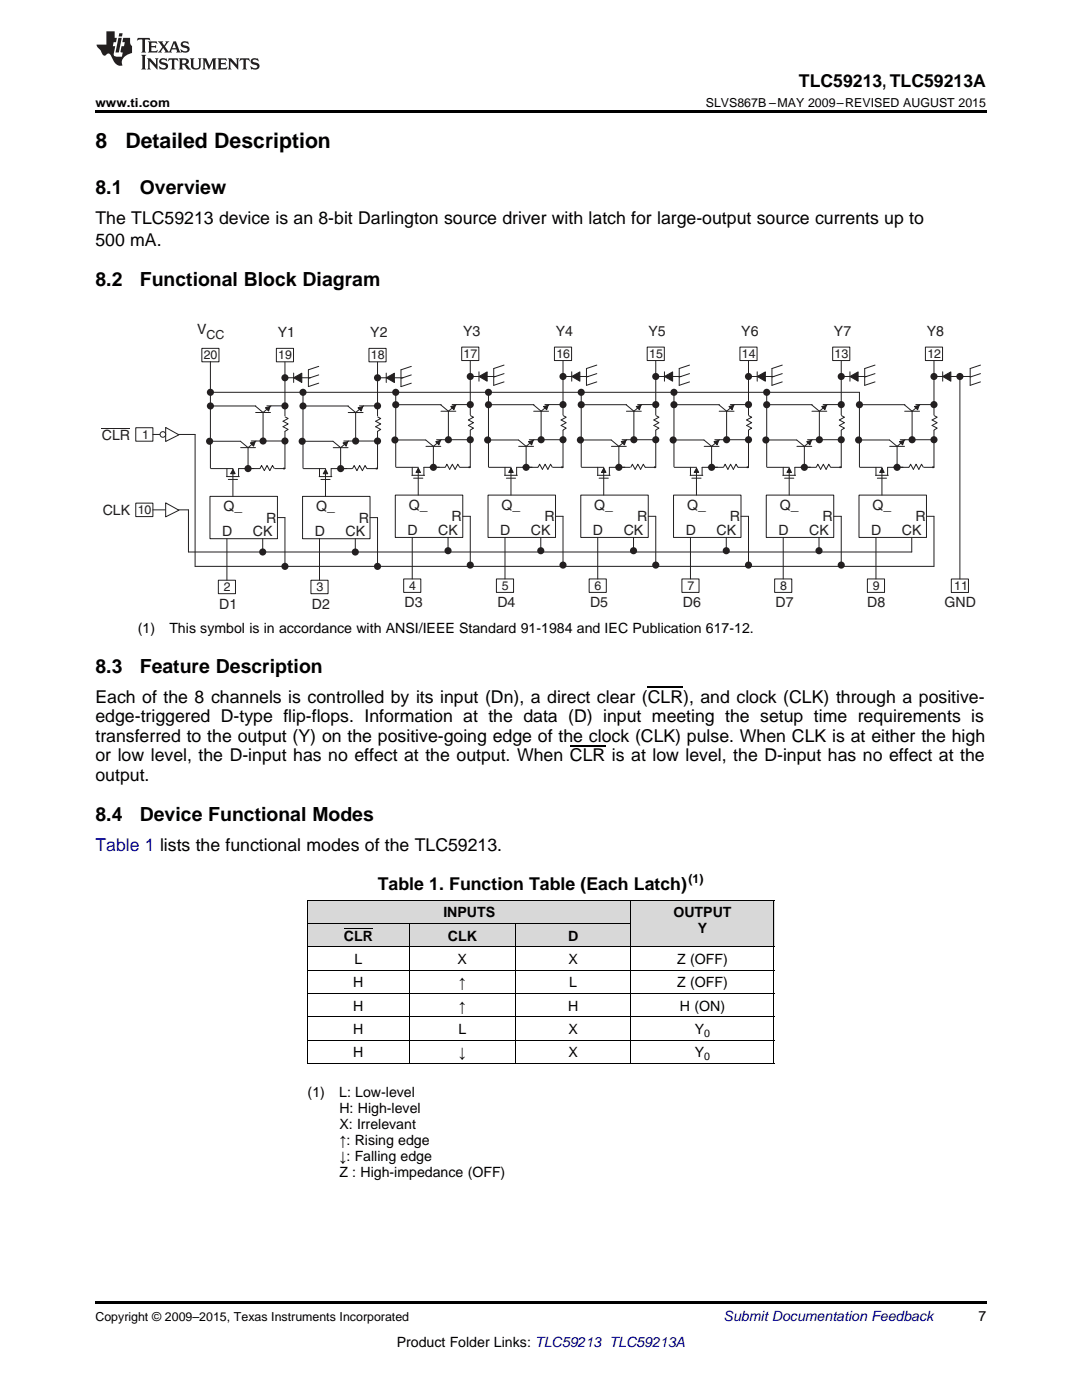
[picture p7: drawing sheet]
<svg xmlns="http://www.w3.org/2000/svg" width="216mm" height="279mm" viewBox="0 0 216 279" stroke-linecap="round" stroke-linejoin="round" font-family="sans-serif">
<g fill="#d8d8d8">
<path d="M61.4 184.4h20.3v4.6h-20.3z"/>
<path d="M81.7 184.4h21.2v4.6h-21.2z"/>
<path d="M102.9 184.4h23v4.6h-23z"/>
<path d="M125.9 179.7h28.6v9.3h-28.6z"/>
<path d="M61.4 179.7h20.3v4.7h-20.3z"/>
<path d="M81.7 179.7h21.2v4.7h-21.2z"/>
<path d="M102.9 179.7h23v4.7h-23z"/>
</g>
<path d="M61.4 212.3h.1zM102.8 212.3h.1zM125.8 212.3h.1zM154.4 212.3h.1zM19 259.7h177.8v.5h-177.8z" fill="#000"/>
<g fill="none" stroke="#000" stroke-width=".2">
<path d="M61.4 179.7h93.1M61.4 179.7v32.6M125.9 179.7v32.6M154.4 179.7v32.6M61.4 198.3h93.1M61.4 193.6h93.1M61.4 189h93.1M61.4 184.3h64.5M81.6 184.3v28M102.8 184.3v28M61.4 212.2h93.1M61.4 207.6h93.1"/>
<path d="M61.4 202.9h93.1"/>
</g>
<path d="M42 78.3h129.5M30.5 86.7h8.4M30.5 101.8h7.1v8.4" fill="none" stroke="#231f20" stroke-width=".2"/>
<circle cx="42" cy="78.3" r=".71" fill="#231f20"/>
<path d="M20.3 85.6h5.7M27.1 85.4h3.4v2.6h-3.4zM27.1 100.4h3.4v2.7h-3.4zM37.6 110.2h144.3M38.9 113h147.5" fill="none" stroke="#231f20" stroke-width=".2"/>
<path d="M33.1 85.3l2.6 1.5-2.6 1.3z" fill="#fff"/>
<path d="M33.1 85.3l2.6 1.5-2.6 1.3z" fill="none" stroke="#231f20" stroke-width=".2"/>
<path d="M33.1 100.4l2.6 1.4-2.6 1.3z" fill="#fff"/>
<path d="M33.1 100.4l2.6 1.4-2.6 1.3z" fill="none" stroke="#231f20" stroke-width=".2"/>
<circle cx="32.5" cy="86.7" r=".56" fill="#fff"/>
<g fill="none" stroke="#231f20" stroke-width=".2">
<path d="M42 72.2v21.2M56.9 72.2v21.3M38.9 86.7v26.3M45.3 93.5v1.6M46.5 93.7v5.4M47.6 93.5v1.6M45.3 107.5v8.3M52.4 107.5v2.7"/>
<circle cx="32.5" cy="86.7" r=".56"/>
</g>
<circle cx="52.4" cy="110.2" r=".71" fill="#231f20"/>
<path d="M49.5 89.3v4.2" fill="none" stroke="#231f20" stroke-width=".2"/>
<circle cx="49.5" cy="93.5" r=".71" fill="#231f20"/>
<path d="M52.5 82.3v5.7" fill="none" stroke="#231f20" stroke-width=".2"/>
<circle cx="52.5" cy="88" r=".71" fill="#231f20"/>
<path d="M56.9 103.3v9.7" fill="none" stroke="#231f20" stroke-width=".2"/>
<circle cx="56.9" cy="113" r=".71" fill="#231f20"/>
<path d="M42 81h9M42.1 93.5h4.4M47.6 93.5h9.3" fill="none" stroke="#231f20" stroke-width=".2"/>
<circle cx="42" cy="81" r=".71" fill="#231f20"/>
<path d="M56.9 75.4h5.1" fill="none" stroke="#231f20" stroke-width=".2"/>
<circle cx="56.9" cy="75.4" r=".71" fill="#231f20"/>
<path d="M41.8 88.1h6.2" fill="none" stroke="#231f20" stroke-width=".2"/>
<circle cx="41.8" cy="88.1" r=".71" fill="#231f20"/>
<path d="M45.2 95.1h2.5M48 89.3h3M50.1 88h6.8M51 82.3h3M55.4 103.3h1.5" fill="none" stroke="#231f20" stroke-width=".2"/>
<circle cx="56.9" cy="88" r=".71" fill="#231f20"/>
<path d="M53.2 81h3.7" fill="none" stroke="#231f20" stroke-width=".2"/>
<circle cx="56.9" cy="81" r=".71" fill="#231f20"/>
<path d="M40.3 69.5h3.4v2.7h-3.4zM55.1 69.5h3.5v2.7h-3.5zM63.6 73.1l-2.1 .7v3.4l2.1-.7M63.6 74.8l-2.1 .7M45.6 95.7h1.8M48.8 93.5h1.9M56.5 93.5h.4M43.6 115.8h3.4v2.7h-3.4z" fill="none" stroke="#231f20" stroke-width=".2"/>
<path d="M46.5 93.7l.4 .8h-.9z" fill="#231f20"/>
<path d="M46.5 93.7l.4 .8h-.9z" fill="none" stroke="#231f20" stroke-width=".2"/>
<path d="M50 88.4l.9-.3-.3 .9z" fill="#231f20"/>
<path d="M50 88.4l.9-.3-.3 .9z" fill="none" stroke="#231f20" stroke-width=".2"/>
<path d="M53 81.4l.9-.3-.3 .9z" fill="#231f20"/>
<path d="M41.9 99.1h13.5v8.4h-13.5zM51.1 88l-1.6 1.3-1.5-1.2M53 81.4l.9-.3-.3 .9zM54.1 81l-1.6 1.3-1.5-1.3" fill="none" stroke="#231f20" stroke-width=".2"/>
<path d="M51.8 93.1h2.9v.9h-2.9z" fill-rule="evenodd" fill="#fff"/>
<path d="M51.9 93.5l.3-.6 .5 1 .6-1 .5 1 .6-1 .3 .6" fill="none" stroke="#231f20" stroke-width=".2"/>
<path d="M56.4 83.1h.9v3h-.9z" fill-rule="evenodd" fill="#fff"/>
<path d="M56.9 83.2l.6 .3-1 .6 1 .5-1 .6 1 .5-.6 .4" fill="none" stroke="#231f20" stroke-width=".2"/>
<path d="M58.6 75.4l1.6-.9v1.8z" fill="#231f20"/>
<path d="M58.6 75.4l1.6-.9v1.8zM58.6 74.4v1.9M60.5 78.3v15.1M63.8 93.5v1.6M66.1 93.5v1.6" fill="none" stroke="#231f20" stroke-width=".2"/>
<circle cx="60.5" cy="78.3" r=".71" fill="#231f20"/>
<path d="M75.3 72.3v21.2M64.9 93.7v5.4M63.8 107.5v8.3M70.9 107.5v2.7" fill="none" stroke="#231f20" stroke-width=".2"/>
<circle cx="70.9" cy="110.2" r=".71" fill="#231f20"/>
<path d="M68 89.3v4.2" fill="none" stroke="#231f20" stroke-width=".2"/>
<circle cx="68" cy="93.5" r=".71" fill="#231f20"/>
<path d="M71 82.3v5.7" fill="none" stroke="#231f20" stroke-width=".2"/>
<circle cx="71" cy="88" r=".71" fill="#231f20"/>
<path d="M75.3 103.3v9.7" fill="none" stroke="#231f20" stroke-width=".2"/>
<circle cx="75.3" cy="113" r=".71" fill="#231f20"/>
<path d="M60.5 81h9M60.5 93.5h4.5M66.1 93.5h9.2" fill="none" stroke="#231f20" stroke-width=".2"/>
<circle cx="60.5" cy="81" r=".71" fill="#231f20"/>
<path d="M75.3 75.4h5.1" fill="none" stroke="#231f20" stroke-width=".2"/>
<circle cx="75.3" cy="75.4" r=".71" fill="#231f20"/>
<path d="M60.3 88.1h6.1" fill="none" stroke="#231f20" stroke-width=".2"/>
<circle cx="60.3" cy="88.1" r=".71" fill="#231f20"/>
<path d="M63.7 95.1h2.5M66.5 89.3h3M68.6 88h6.7M69.5 82.3h2.9M73.8 103.3h1.5" fill="none" stroke="#231f20" stroke-width=".2"/>
<circle cx="75.3" cy="88" r=".71" fill="#231f20"/>
<path d="M71.7 81h3.6" fill="none" stroke="#231f20" stroke-width=".2"/>
<circle cx="75.3" cy="81" r=".71" fill="#231f20"/>
<path d="M73.6 69.5h3.4v2.7h-3.4zM82.1 73.1l-2.1 .7v3.4l2.1-.7M82.1 74.8l-2.1 .7M64 95.7h1.9M67.2 93.5h2M75 93.5h.3M62 115.8h3.5v2.7h-3.5z" fill="none" stroke="#231f20" stroke-width=".2"/>
<path d="M65 93.7l.4 .8h-.9z" fill="#231f20"/>
<path d="M65 93.7l.4 .8h-.9z" fill="none" stroke="#231f20" stroke-width=".2"/>
<path d="M68.4 88.4l1-.3-.3 .9z" fill="#231f20"/>
<path d="M68.4 88.4l1-.3-.3 .9z" fill="none" stroke="#231f20" stroke-width=".2"/>
<path d="M71.4 81.4l1-.3-.3 .9z" fill="#231f20"/>
<path d="M60.4 99.1h13.4v8.4h-13.4zM69.6 88l-1.6 1.3-1.6-1.2M71.4 81.4l1-.3-.3 .9zM72.6 81l-1.6 1.3-1.6-1.2" fill="none" stroke="#231f20" stroke-width=".2"/>
<path d="M70.3 93.1h2.9v.9h-2.9z" fill-rule="evenodd" fill="#fff"/>
<path d="M70.3 93.5l.4-.6 .5 1 .6-1 .5 1 .5-1 .4 .6" fill="none" stroke="#231f20" stroke-width=".2"/>
<path d="M74.8 83.2h1v2.9h-1z" fill-rule="evenodd" fill="#fff"/>
<path d="M75.4 83.2l.6 .3-1 .6 1 .5-1 .6 1 .5-.6 .4" fill="none" stroke="#231f20" stroke-width=".2"/>
<path d="M77.1 75.4l1.6-.9v1.8z" fill="#231f20"/>
<path d="M77.1 75.4l1.6-.9v1.8zM77.1 74.5v1.8M79 78.3v14.9M82.3 93.3v1.6M84.6 93.3v1.6" fill="none" stroke="#231f20" stroke-width=".2"/>
<circle cx="79" cy="78.3" r=".71" fill="#231f20"/>
<path d="M93.8 72v21.2M83.5 93.4v5.4M82.3 107.3v8.2M89.4 107.3v2.6" fill="none" stroke="#231f20" stroke-width=".2"/>
<circle cx="89.4" cy="109.9" r=".71" fill="#231f20"/>
<path d="M86.5 89.1v4.2" fill="none" stroke="#231f20" stroke-width=".2"/>
<circle cx="86.5" cy="93.3" r=".71" fill="#231f20"/>
<path d="M89.5 82.1v5.7" fill="none" stroke="#231f20" stroke-width=".2"/>
<circle cx="89.5" cy="87.8" r=".71" fill="#231f20"/>
<path d="M93.8 103v9.8" fill="none" stroke="#231f20" stroke-width=".2"/>
<circle cx="93.8" cy="112.8" r=".71" fill="#231f20"/>
<path d="M79 80.8h9M79.1 93.3h4.4M84.6 93.3h9.2" fill="none" stroke="#231f20" stroke-width=".2"/>
<circle cx="79" cy="80.8" r=".71" fill="#231f20"/>
<path d="M93.8 75.1h5.1" fill="none" stroke="#231f20" stroke-width=".2"/>
<circle cx="93.8" cy="75.1" r=".71" fill="#231f20"/>
<path d="M78.8 87.8h6.1" fill="none" stroke="#231f20" stroke-width=".2"/>
<circle cx="78.8" cy="87.8" r=".71" fill="#231f20"/>
<path d="M82.2 94.9h2.5M85 89.1h3M87.1 87.8h6.7M88 82.1h3M92.3 103h1.5" fill="none" stroke="#231f20" stroke-width=".2"/>
<circle cx="93.8" cy="87.8" r=".71" fill="#231f20"/>
<path d="M90.2 80.7h3.6" fill="none" stroke="#231f20" stroke-width=".2"/>
<circle cx="93.8" cy="80.7" r=".71" fill="#231f20"/>
<path d="M92.1 69.3h3.4v2.7h-3.4zM100.6 72.9l-2.1 .6v3.4l2.1-.7M100.6 74.6l-2.1 .6M82.5 95.4h1.9M85.7 93.3h2M93.5 93.3h.3M80.5 115.5h3.5v2.7h-3.5z" fill="none" stroke="#231f20" stroke-width=".2"/>
<path d="M83.5 93.4l.4 .9h-.9z" fill="#231f20"/>
<path d="M83.5 93.4l.4 .9h-.9z" fill="none" stroke="#231f20" stroke-width=".2"/>
<path d="M87 88.1l.9-.2-.3 .9z" fill="#231f20"/>
<path d="M87 88.1l.9-.2-.3 .9z" fill="none" stroke="#231f20" stroke-width=".2"/>
<path d="M89.9 81.1l1-.2-.3 .9z" fill="#231f20"/>
<path d="M78.9 98.8h13.4v8.5h-13.4zM88.1 87.8l-1.6 1.3-1.6-1.3M89.9 81.1l1-.2-.3 .9zM91.1 80.7l-1.6 1.4-1.6-1.3" fill="none" stroke="#231f20" stroke-width=".2"/>
<path d="M88.8 92.8h2.9v1h-2.9z" fill-rule="evenodd" fill="#fff"/>
<path d="M88.8 93.3l.4-.7 .5 1.1 .6-1.1 .5 1.1 .6-1.1 .3 .7" fill="none" stroke="#231f20" stroke-width=".2"/>
<path d="M93.3 82.9h1v2.9h-1z" fill-rule="evenodd" fill="#fff"/>
<path d="M93.9 82.9l.6 .4-1 .5 1 .6-1 .5 1 .5-.6 .4" fill="none" stroke="#231f20" stroke-width=".2"/>
<path d="M95.6 75.1l1.6-.9v1.9z" fill="#231f20"/>
<path d="M95.6 75.1l1.6-.9v1.9zM95.6 74.2v1.9M97.5 78.3v14.9M100.8 93.3v1.6M103.1 93.3v1.6" fill="none" stroke="#231f20" stroke-width=".2"/>
<circle cx="97.5" cy="78.3" r=".71" fill="#231f20"/>
<path d="M112.3 72v21.2M102 93.4v5.4M100.8 107.3v8.2M107.9 107.3v2.6" fill="none" stroke="#231f20" stroke-width=".2"/>
<circle cx="107.9" cy="109.9" r=".71" fill="#231f20"/>
<path d="M105 89.1v4.2" fill="none" stroke="#231f20" stroke-width=".2"/>
<circle cx="105" cy="93.3" r=".71" fill="#231f20"/>
<path d="M108 82.1v5.7" fill="none" stroke="#231f20" stroke-width=".2"/>
<circle cx="108" cy="87.8" r=".71" fill="#231f20"/>
<path d="M112.3 103v9.8" fill="none" stroke="#231f20" stroke-width=".2"/>
<circle cx="112.3" cy="112.8" r=".71" fill="#231f20"/>
<path d="M97.5 80.8h9M97.6 93.3h4.4M103.1 93.3h9.2" fill="none" stroke="#231f20" stroke-width=".2"/>
<circle cx="97.5" cy="80.8" r=".71" fill="#231f20"/>
<path d="M112.3 75.1h5.1" fill="none" stroke="#231f20" stroke-width=".2"/>
<circle cx="112.3" cy="75.1" r=".71" fill="#231f20"/>
<path d="M97.3 87.8h6.2" fill="none" stroke="#231f20" stroke-width=".2"/>
<circle cx="97.3" cy="87.8" r=".71" fill="#231f20"/>
<path d="M100.7 94.9h2.5M103.5 89.1h3M105.6 87.8h6.7M106.5 82.1h3M110.8 103h1.5" fill="none" stroke="#231f20" stroke-width=".2"/>
<circle cx="112.3" cy="87.8" r=".71" fill="#231f20"/>
<path d="M108.7 80.7h3.6" fill="none" stroke="#231f20" stroke-width=".2"/>
<circle cx="112.3" cy="80.7" r=".71" fill="#231f20"/>
<path d="M110.6 69.3h3.5v2.7h-3.5zM119.1 72.9l-2.1 .6v3.4l2.1-.7M119.1 74.6l-2.1 .6M101 95.4h1.9M104.3 93.3h1.9M112 93.3h.3M99.1 115.5h3.4v2.7h-3.4z" fill="none" stroke="#231f20" stroke-width=".2"/>
<path d="M102 93.4l.4 .9h-.9z" fill="#231f20"/>
<path d="M102 93.4l.4 .9h-.9z" fill="none" stroke="#231f20" stroke-width=".2"/>
<path d="M105.5 88.1l.9-.2-.3 .9z" fill="#231f20"/>
<path d="M105.5 88.1l.9-.2-.3 .9z" fill="none" stroke="#231f20" stroke-width=".2"/>
<path d="M108.5 81.1l.9-.2-.3 .9z" fill="#231f20"/>
<path d="M97.4 98.8h13.4v8.5h-13.4zM106.6 87.8l-1.6 1.3-1.5-1.3M108.5 81.1l.9-.2-.3 .9zM109.6 80.7l-1.6 1.4-1.6-1.3" fill="none" stroke="#231f20" stroke-width=".2"/>
<path d="M107.3 92.8h2.9v1h-2.9z" fill-rule="evenodd" fill="#fff"/>
<path d="M107.4 93.3l.3-.7 .5 1.1 .6-1.1 .5 1.1 .6-1.1 .3 .7" fill="none" stroke="#231f20" stroke-width=".2"/>
<path d="M111.8 82.9h1v2.9h-1z" fill-rule="evenodd" fill="#fff"/>
<path d="M112.4 82.9l.6 .4-1 .5 1 .6-1 .5 1 .5-.6 .4" fill="none" stroke="#231f20" stroke-width=".2"/>
<path d="M114.1 75.1l1.6-.9v1.9z" fill="#231f20"/>
<path d="M114.1 75.1l1.6-.9v1.9zM114.1 74.2v1.9M116 78.3v14.9M119.3 93.3v1.6M121.6 93.3v1.6" fill="none" stroke="#231f20" stroke-width=".2"/>
<circle cx="116" cy="78.3" r=".71" fill="#231f20"/>
<path d="M130.8 72v21.2M120.5 93.4v5.4M119.3 107.3v8.2M126.4 107.3v2.6" fill="none" stroke="#231f20" stroke-width=".2"/>
<circle cx="126.4" cy="109.9" r=".71" fill="#231f20"/>
<path d="M123.5 89.1v4.2" fill="none" stroke="#231f20" stroke-width=".2"/>
<circle cx="123.5" cy="93.3" r=".71" fill="#231f20"/>
<path d="M126.5 82.1v5.7" fill="none" stroke="#231f20" stroke-width=".2"/>
<circle cx="126.5" cy="87.8" r=".71" fill="#231f20"/>
<path d="M130.8 103v9.8" fill="none" stroke="#231f20" stroke-width=".2"/>
<circle cx="130.8" cy="112.8" r=".71" fill="#231f20"/>
<path d="M116 80.8h9M116.1 93.3h4.4M121.6 93.3h9.2" fill="none" stroke="#231f20" stroke-width=".2"/>
<circle cx="116" cy="80.8" r=".71" fill="#231f20"/>
<path d="M130.8 75.1h5.2" fill="none" stroke="#231f20" stroke-width=".2"/>
<circle cx="130.8" cy="75.1" r=".71" fill="#231f20"/>
<path d="M115.8 87.8h6.2" fill="none" stroke="#231f20" stroke-width=".2"/>
<circle cx="115.8" cy="87.8" r=".71" fill="#231f20"/>
<path d="M119.2 94.9h2.5M122 89.1h3M124.1 87.8h6.7M125 82.1h3M129.4 103h1.4" fill="none" stroke="#231f20" stroke-width=".2"/>
<circle cx="130.8" cy="87.8" r=".71" fill="#231f20"/>
<path d="M127.2 80.7h3.6" fill="none" stroke="#231f20" stroke-width=".2"/>
<circle cx="130.8" cy="80.7" r=".71" fill="#231f20"/>
<path d="M129.1 69.3h3.5v2.7h-3.5zM137.6 72.9l-2.1 .6v3.4l2.1-.7M137.6 74.6l-2.1 .6M119.5 95.4h1.9M122.8 93.3h1.9M130.5 93.3h.3M117.6 115.5h3.4v2.7h-3.4z" fill="none" stroke="#231f20" stroke-width=".2"/>
<path d="M120.5 93.4l.4 .9h-.9z" fill="#231f20"/>
<path d="M120.5 93.4l.4 .9h-.9z" fill="none" stroke="#231f20" stroke-width=".2"/>
<path d="M124 88.1l.9-.2-.3 .9z" fill="#231f20"/>
<path d="M124 88.1l.9-.2-.3 .9z" fill="none" stroke="#231f20" stroke-width=".2"/>
<path d="M127 81.1l.9-.2-.3 .9z" fill="#231f20"/>
<path d="M115.9 98.8h13.5v8.5h-13.5zM125.1 87.8l-1.6 1.3-1.5-1.3M127 81.1l.9-.2-.3 .9zM128.1 80.7l-1.6 1.4-1.5-1.3" fill="none" stroke="#231f20" stroke-width=".2"/>
<path d="M125.8 92.8h2.9v1h-2.9z" fill-rule="evenodd" fill="#fff"/>
<path d="M125.9 93.3l.3-.7 .5 1.1 .6-1.1 .5 1.1 .6-1.1 .3 .7" fill="none" stroke="#231f20" stroke-width=".2"/>
<path d="M130.3 82.9h1v2.9h-1z" fill-rule="evenodd" fill="#fff"/>
<path d="M130.9 82.9l.6 .4-1 .5 1 .6-1 .5 1 .5-.6 .4" fill="none" stroke="#231f20" stroke-width=".2"/>
<path d="M132.6 75.1l1.6-.9v1.9z" fill="#231f20"/>
<path d="M132.6 75.1l1.6-.9v1.9zM132.6 74.2v1.9M134.5 78.3v14.9M137.8 93.3v1.6M140.1 93.3v1.6" fill="none" stroke="#231f20" stroke-width=".2"/>
<circle cx="134.5" cy="78.3" r=".71" fill="#231f20"/>
<path d="M149.4 72v21.2M139 93.4v5.4M137.8 107.3v8.2M144.9 107.3v2.6" fill="none" stroke="#231f20" stroke-width=".2"/>
<circle cx="144.9" cy="109.9" r=".71" fill="#231f20"/>
<path d="M142 89.1v4.2" fill="none" stroke="#231f20" stroke-width=".2"/>
<circle cx="142" cy="93.3" r=".71" fill="#231f20"/>
<path d="M145 82.1v5.7" fill="none" stroke="#231f20" stroke-width=".2"/>
<circle cx="145" cy="87.8" r=".71" fill="#231f20"/>
<path d="M149.4 103v9.8" fill="none" stroke="#231f20" stroke-width=".2"/>
<circle cx="149.4" cy="112.8" r=".71" fill="#231f20"/>
<path d="M134.5 80.8h9M134.6 93.3h4.4M140.1 93.3h9.3" fill="none" stroke="#231f20" stroke-width=".2"/>
<circle cx="134.5" cy="80.8" r=".71" fill="#231f20"/>
<path d="M149.4 75.1h5.1" fill="none" stroke="#231f20" stroke-width=".2"/>
<circle cx="149.4" cy="75.1" r=".71" fill="#231f20"/>
<path d="M134.3 87.8h6.2" fill="none" stroke="#231f20" stroke-width=".2"/>
<circle cx="134.3" cy="87.8" r=".71" fill="#231f20"/>
<path d="M137.7 94.9h2.5M140.5 89.1h3M142.6 87.8h6.8M143.5 82.1h3M147.9 103h1.5" fill="none" stroke="#231f20" stroke-width=".2"/>
<circle cx="149.4" cy="87.8" r=".71" fill="#231f20"/>
<path d="M145.7 80.7h3.7" fill="none" stroke="#231f20" stroke-width=".2"/>
<circle cx="149.4" cy="80.7" r=".71" fill="#231f20"/>
<path d="M147.6 69.3h3.5v2.7h-3.5zM156.1 72.9l-2.1 .6v3.4l2.1-.7M156.1 74.6l-2.1 .6M138 95.4h1.9M141.3 93.3h1.9M149 93.3h.4M136.1 115.5h3.4v2.7h-3.4z" fill="none" stroke="#231f20" stroke-width=".2"/>
<path d="M139 93.4l.4 .9h-.9z" fill="#231f20"/>
<path d="M139 93.4l.4 .9h-.9z" fill="none" stroke="#231f20" stroke-width=".2"/>
<path d="M142.5 88.1l.9-.2-.3 .9z" fill="#231f20"/>
<path d="M142.5 88.1l.9-.2-.3 .9z" fill="none" stroke="#231f20" stroke-width=".2"/>
<path d="M145.5 81.1l.9-.2-.3 .9z" fill="#231f20"/>
<path d="M134.4 98.8h13.5v8.5h-13.5zM143.6 87.8l-1.6 1.3-1.5-1.3M145.5 81.1l.9-.2-.3 .9zM146.6 80.7l-1.6 1.4-1.5-1.3" fill="none" stroke="#231f20" stroke-width=".2"/>
<path d="M144.3 92.8h2.9v1h-2.9z" fill-rule="evenodd" fill="#fff"/>
<path d="M144.4 93.3l.3-.7 .5 1.1 .6-1.1 .5 1.1 .6-1.1 .3 .7" fill="none" stroke="#231f20" stroke-width=".2"/>
<path d="M148.8 82.9h1v2.9h-1z" fill-rule="evenodd" fill="#fff"/>
<path d="M149.4 82.9l.6 .4-1 .5 1 .6-1 .5 1 .5-.6 .4" fill="none" stroke="#231f20" stroke-width=".2"/>
<path d="M151.1 75.1l1.6-.9v1.9z" fill="#231f20"/>
<path d="M151.1 75.1l1.6-.9v1.9zM151.1 74.2v1.9M153 78.3v14.9M156.3 93.3v1.6M158.6 93.3v1.6" fill="none" stroke="#231f20" stroke-width=".2"/>
<circle cx="153" cy="78.3" r=".71" fill="#231f20"/>
<path d="M167.9 72v21.2M157.5 93.4v5.4M156.3 107.3v8.2M163.4 107.3v2.6" fill="none" stroke="#231f20" stroke-width=".2"/>
<circle cx="163.4" cy="109.9" r=".71" fill="#231f20"/>
<path d="M160.5 89.1v4.2" fill="none" stroke="#231f20" stroke-width=".2"/>
<circle cx="160.5" cy="93.3" r=".71" fill="#231f20"/>
<path d="M163.5 82.1v5.7" fill="none" stroke="#231f20" stroke-width=".2"/>
<circle cx="163.5" cy="87.8" r=".71" fill="#231f20"/>
<path d="M167.9 103v9.8" fill="none" stroke="#231f20" stroke-width=".2"/>
<circle cx="167.9" cy="112.8" r=".71" fill="#231f20"/>
<path d="M153 80.8h9.1M153.1 93.3h4.4M158.6 93.3h9.3" fill="none" stroke="#231f20" stroke-width=".2"/>
<circle cx="153" cy="80.8" r=".71" fill="#231f20"/>
<path d="M167.9 75.1h5.1" fill="none" stroke="#231f20" stroke-width=".2"/>
<circle cx="167.9" cy="75.1" r=".71" fill="#231f20"/>
<path d="M152.8 87.8h6.2" fill="none" stroke="#231f20" stroke-width=".2"/>
<circle cx="152.8" cy="87.8" r=".71" fill="#231f20"/>
<path d="M156.2 94.9h2.5M159 89.1h3M161.1 87.8h6.8M162 82.1h3M166.4 103h1.5" fill="none" stroke="#231f20" stroke-width=".2"/>
<circle cx="167.9" cy="87.8" r=".71" fill="#231f20"/>
<path d="M164.2 80.7h3.7" fill="none" stroke="#231f20" stroke-width=".2"/>
<circle cx="167.9" cy="80.7" r=".71" fill="#231f20"/>
<path d="M166.1 69.3h3.5v2.7h-3.5zM174.6 72.9l-2.1 .6v3.4l2.1-.7M174.6 74.6l-2.1 .6M156.6 95.4h1.8M159.8 93.3h1.9M167.5 93.3h.4M154.6 115.5h3.4v2.7h-3.4z" fill="none" stroke="#231f20" stroke-width=".2"/>
<path d="M157.5 93.4l.4 .9h-.9z" fill="#231f20"/>
<path d="M157.5 93.4l.4 .9h-.9z" fill="none" stroke="#231f20" stroke-width=".2"/>
<path d="M161 88.1l.9-.2-.3 .9z" fill="#231f20"/>
<path d="M161 88.1l.9-.2-.3 .9z" fill="none" stroke="#231f20" stroke-width=".2"/>
<path d="M164 81.1l.9-.2-.3 .9z" fill="#231f20"/>
<path d="M152.9 98.8h13.5v8.5h-13.5zM162.1 87.8l-1.6 1.3-1.5-1.3M164 81.1l.9-.2-.3 .9zM165.1 80.7l-1.6 1.4-1.5-1.3" fill="none" stroke="#231f20" stroke-width=".2"/>
<path d="M162.8 92.8h2.9v1h-2.9z" fill-rule="evenodd" fill="#fff"/>
<path d="M162.9 93.3l.3-.7 .5 1.1 .6-1.1 .5 1.1 .6-1.1 .3 .7" fill="none" stroke="#231f20" stroke-width=".2"/>
<path d="M167.4 82.9h.9v2.9h-.9z" fill-rule="evenodd" fill="#fff"/>
<path d="M167.9 82.9l.6 .4-1 .5 1 .6-1 .5 1 .5-.6 .4" fill="none" stroke="#231f20" stroke-width=".2"/>
<path d="M169.6 75.1l1.6-.9v1.9z" fill="#231f20"/>
<path d="M169.6 75.1l1.6-.9v1.9zM169.6 74.2v1.9M171.5 78.3v14.9M186.4 72v21.2M174.8 93.3v1.6M176 93.4v5.4M177.1 93.3v1.6M179 89.1v4.2M181.9 107.3v2.9" fill="none" stroke="#231f20" stroke-width=".2"/>
<circle cx="179" cy="93.3" r=".71" fill="#231f20"/>
<path d="M182 82.1v5.7" fill="none" stroke="#231f20" stroke-width=".2"/>
<circle cx="182" cy="87.8" r=".71" fill="#231f20"/>
<path d="M171.5 80.8h9.1M171.6 93.3h4.4M177.1 93.3h9.3M186.4 103v10" fill="none" stroke="#231f20" stroke-width=".2"/>
<circle cx="171.5" cy="80.8" r=".71" fill="#231f20"/>
<path d="M186.4 75.1h7.2" fill="none" stroke="#231f20" stroke-width=".2"/>
<circle cx="186.4" cy="75.1" r=".71" fill="#231f20"/>
<path d="M171.3 87.8h6.2" fill="none" stroke="#231f20" stroke-width=".2"/>
<circle cx="171.3" cy="87.8" r=".71" fill="#231f20"/>
<path d="M174.7 94.9h2.5M177.5 89.1h3M179.6 87.8h6.8M180.5 82.1h3M184.9 103h1.5" fill="none" stroke="#231f20" stroke-width=".2"/>
<circle cx="186.4" cy="87.8" r=".71" fill="#231f20"/>
<path d="M182.7 80.7h3.7" fill="none" stroke="#231f20" stroke-width=".2"/>
<circle cx="186.4" cy="80.7" r=".71" fill="#231f20"/>
<path d="M184.7 69.3h3.4v2.7h-3.4zM191.5 75.1v40.5M195.6 72.9l-2 .6v3.4l2-.7M195.6 74.6l-2 .6M175.1 95.4h1.8M178.3 93.3h1.9M186 93.3h.4M173.1 115.5h3.4v2.7h-3.4zM174.8 107.3v8.2" fill="none" stroke="#231f20" stroke-width=".2"/>
<circle cx="191.5" cy="75.1" r=".71" fill="#231f20"/>
<path d="M189.8 115.6h3.4v2.6h-3.4z" fill="none" stroke="#231f20" stroke-width=".2"/>
<path d="M176 93.4l.4 .9h-.9z" fill="#231f20"/>
<path d="M176 93.4l.4 .9h-.9z" fill="none" stroke="#231f20" stroke-width=".2"/>
<path d="M179.5 88.1l.9-.2-.3 .9z" fill="#231f20"/>
<path d="M179.5 88.1l.9-.2-.3 .9z" fill="none" stroke="#231f20" stroke-width=".2"/>
<path d="M182.5 81.1l.9-.2-.3 .9z" fill="#231f20"/>
<path d="M171.4 98.8h13.5v8.5h-13.5zM180.6 87.8l-1.6 1.3-1.5-1.3M182.5 81.1l.9-.2-.3 .9zM183.6 80.7l-1.6 1.4-1.5-1.3" fill="none" stroke="#231f20" stroke-width=".2"/>
<path d="M181.3 92.8h2.9v1h-2.9z" fill-rule="evenodd" fill="#fff"/>
<path d="M181.4 93.3l.3-.7 .6 1.1 .5-1.1 .5 1.1 .6-1.1 .3 .7" fill="none" stroke="#231f20" stroke-width=".2"/>
<path d="M185.9 82.9h.9v2.9h-.9z" fill-rule="evenodd" fill="#fff"/>
<path d="M186.4 82.9l.6 .4-1 .5 1 .6-1 .5 1 .5-.6 .4" fill="none" stroke="#231f20" stroke-width=".2"/>
<path d="M188.1 75.1l1.6-.9v1.9z" fill="#231f20"/>
<path d="M188.1 75.1l1.6-.9v1.9zM188.1 74.2v1.9" fill="none" stroke="#231f20" stroke-width=".2"/>
<path d="M19 22h177.8v.5h-177.8z" fill="#000"/>
<g fill="#231f20">
<path d="M27.5 7.6l-.1 .5 .4-.2h.6v.1v2.1l-.2 .4h1l-.3-.4v-2.1l.1-.1h.5l.5 .2-.2-.5zM29.5 8.3l.2 .3v1.5l-.2 .4h1.8l.2-.6a1.04 1.04 0 0 1-1.3 .2v-.7h.6l.3 .2v-.6l-.3 .2h-.6v-.6l.8-.1 .4 .3-.2-.5zM31.5 8.3l.9 1.1-.9 1.1h.8l-.2-.2 .5-.7 .4 .7-.2 .2h1.5l-.1-.2 .1-.4h.9l.1 .4-.2 .2h1l-.3-.3-.7-1.9h-.5l-.9 2-.8-1 .9-1h-.8l.1 .3-.3 .5-.4-.6 .2-.2zM34.7 8.6l.4 1h-.7zM36.3 8.4a.63 .63 0 0 0-.2 .7 .63 .63 0 0 0 .6 .4l.6 .2 .1 .2a.75 .75 0 0 1-.7 .4 .75 .75 0 0 1-.6-.5l.1 .7 .1-.1a1.11 1.11 0 0 0 1.5-.6 1.13 1.13 0 0 0-1.2-.8l-.1-.4a1.04 1.04 0 0 1 1.2 .2l-.2-.5-.1 .1-.5-.2zM28.2 10.9l.2 .4v2.2l-.2 .4h1l-.3-.4v-2.2l.3-.4zM29.3 11.6l.3 .4v1.5l-.3 .4h.8l-.2-.4v-1.3l1.5 1.7v-1.9l.2-.4h-.7l.2 .4v.9l-1.1-1.3zM32 11.8a.62 .62 0 0 0-.2 .7 .62 .62 0 0 0 .6 .4l.6 .1 .1 .3a.76 .76 0 0 1-.7 .3 .76 .76 0 0 1-.6-.4l.1 .7 .1-.1a1.11 1.11 0 0 0 1.5-.6 1.13 1.13 0 0 0-1.2-.8l-.1-.4a1.04 1.04 0 0 1 1.2 .2l-.2-.6-.1 .1-.5-.1zM33.7 11.6l-.2 .6a.61 .61 0 0 1 .8-.3v1.6l-.2 .4h.9l-.2-.4v-1.6a.63 .63 0 0 1 .8 .3l-.2-.6zM35.6 11.6l.3 .4v1.5l-.3 .4h1l-.2-.2v-.8l.5 .2a.76 .76 0 0 0 1.2 .7l-1-1a.58 .58 0 0 0 .6-.5 .58 .58 0 0 0-.5-.6zM36.4 11.9h.1a.45 .45 0 0 1 .5 .1 .45 .45 0 0 1 .1 .5l-.7 .2zM37.9 11.6l.2 .2a2.17 2.17 0 0 0 .3 1.9 .99 .99 0 0 0 1.6-.6v-1.1l.2-.4h-.7l.2 .2a1.92 1.92 0 0 1-.2 1.8 .6 .6 0 0 1-.9-.5v-1.1l.2-.4zM40.4 11.6l.2 .4v1.5l-.2 .4h.7l-.2-.4v-1.4l.8 1.8 .8-1.8v1.4l-.2 .4h.9l-.2-.4v-1.5l.2-.4h-.8l-.6 1.5-.6-1.5zM43.4 11.6l.2 .4v1.5l-.2 .4h1.8l.2-.6a1.04 1.04 0 0 1-1.3 .1v-.6h.5l.4 .2v-.6l-.4 .2h-.5v-.7h.8l.3 .3-.1-.6zM45.5 11.6l.2 .4v1.5l-.2 .4h.7l-.2-.4v-1.3l1.5 1.7v-1.9l.2-.4h-.7l.2 .4v.9l-1.1-1.3zM47.9 11.6l-.1 .6a.61 .61 0 0 1 .8-.3v1.6l-.3 .4h1l-.3-.4 .1-1.6a.63 .63 0 0 1 .7 .3l-.1-.6zM50.2 11.8a.62 .62 0 0 0-.2 .7 .62 .62 0 0 0 .6 .4l.6 .1 .2 .3a.76 .76 0 0 1-.8 .3 .76 .76 0 0 1-.6-.4l.1 .7 .2-.1a1.11 1.11 0 0 0 1.5-.6 1.13 1.13 0 0 0-1.3-.8l-.1-.4a1.04 1.04 0 0 1 1.2 .2l-.1-.6-.2 .1-.5-.1z"/>
<path d="M21.2 6.3v2.6h-1.9l.1 .4 .7 .9a.91 .91 0 0 0 1 .8 .56 .56 0 0 1 .5-.3 .56 .56 0 0 1 .5 .3l.4 .8a1.53 1.53 0 0 0 1.9 1.2 1.54 1.54 0 0 1 1-2.1l.9-.3v-1.4a1.52 1.52 0 0 1-.3-1.6h-1.4l-.2 .8h.5l-.2 .8h-.4l-.2 1v.2l.4 .1-.2 .8a1.93 1.93 0 0 1-1.6-.3l.3-1.8h-.5l.2-.8h.4l.2-.8h-.4v-1.3zM23.6 7.6l-.6 2.9h.7l.6-2.9zM23.8 6.6l-.1 .7h.6l.2-.7z"/>
</g>
<path d="M68.6 185.3h5.8" fill="none" stroke="#000" stroke-width=".2"/>
<path d="M129.3 137.2h7M113.7 148.8h7.1" fill="none" stroke="#000" stroke-width=".25"/>
<g font-size="4.2">
<text x="19" y="29.6">8</text>
<text x="25" y="29.6">Detailed Description</text>
</g>
<g font-size="3.9">
<text x="19" y="38.8">8.1</text>
<text x="27.9" y="38.8">Overview</text>
<text x="19" y="57.1">8.2</text>
<text x="27.9" y="57.1">Functional Block Diagram</text>
<text x="19" y="134.3">8.3</text>
<text x="27.9" y="134.3">Feature Description</text>
<text x="19" y="163.9">8.4</text>
<text x="27.9" y="163.9">Device Functional Modes</text>
</g>
<g font-size="3.5">
<text x="159.4" y="17.3">TLC59213, TLC59213A</text>
<text x="19" y="44.8">The TLC59213 device is an 8-bit Darlington source driver with latch for large-output source currents up to</text>
<text x="19" y="49">500 mA.</text>
<text x="19" y="140.3">Each of the 8 channels is controlled by its input (Dn), a direct clear (CLR), and clock (CLK) through a positive-</text>
<text x="19" y="144.2">edge-triggered D-type flip-flops. Information at the data (D) input meeting the setup time requirements is</text>
<text x="19" y="148.1">transferred to the output (Y) on the positive-going edge of the clock (CLK) pulse. When CLK is at either the high</text>
<text x="19" y="151.9">or low level, the D-input has no effect at the output. When CLR is at low level, the D-input has no effect at the</text>
<text x="19" y="155.8">output.</text>
<text x="75.4" y="177.6">Table 1. Function Table (Each Latch)</text>
</g>
<text font-size="3.5" fill="#00f" x="19" y="169.9">Table 1 lists the functional modes of the TLC59213.</text>
<g font-size="2.8" fill="#231f20">
<text x="39.3" y="66.7">V</text>
<text x="55.4" y="67.2">Y1</text>
<text x="73.9" y="67.3">Y2</text>
<text x="92.4" y="67">Y3</text>
<text x="110.9" y="67">Y4</text>
<text x="129.4" y="67">Y5</text>
<text x="147.9" y="67">Y6</text>
<text x="166.4" y="67">Y7</text>
<text x="184.9" y="67">Y8</text>
<text x="20.3" y="87.9">CLR</text>
<text x="81.6" y="101.8">Q_</text>
<text x="100.1" y="101.8">Q_</text>
<text x="118.6" y="101.8">Q_</text>
<text x="137.1" y="101.8">Q_</text>
<text x="155.6" y="101.8">Q_</text>
<text x="174.1" y="101.8">Q_</text>
<text x="20.5" y="102.8">CLK</text>
<text x="44.3" y="106.9">D</text>
<text x="44.6" y="102.1">Q_</text>
<text x="50.5" y="106.9">CK</text>
<text x="53.1" y="104.3">R</text>
<text x="62.8" y="106.9">D</text>
<text x="63.1" y="102.1">Q_</text>
<text x="68.9" y="106.9">CK</text>
<text x="71.6" y="104.3">R</text>
<text x="81.3" y="106.7">D</text>
<text x="87.4" y="106.7">CK</text>
<text x="90.1" y="104.1">R</text>
<text x="99.8" y="106.7">D</text>
<text x="106" y="106.7">CK</text>
<text x="108.6" y="104.1">R</text>
<text x="118.3" y="106.7">D</text>
<text x="124.5" y="106.7">CK</text>
<text x="127.1" y="104.1">R</text>
<text x="136.8" y="106.7">D</text>
<text x="143" y="106.7">CK</text>
<text x="145.6" y="104.1">R</text>
<text x="155.3" y="106.7">D</text>
<text x="161.5" y="106.7">CK</text>
<text x="164.1" y="104.1">R</text>
<text x="173.8" y="106.7">D</text>
<text x="180" y="106.7">CK</text>
<text x="182.7" y="104.1">R</text>
<text x="43.8" y="121.5">D1</text>
<text x="62.2" y="121.5">D2</text>
<text x="80.7" y="121.2">D3</text>
<text x="99.2" y="121.2">D4</text>
<text x="117.7" y="121.2">D5</text>
<text x="136.2" y="121.2">D6</text>
<text x="154.8" y="121.2">D7</text>
<text x="173" y="121.2">D8</text>
<text x="188.5" y="121.2">GND</text>
</g>
<g font-size="2.8">
<text x="27.5" y="126.3">(1)</text>
<text x="33.8" y="126.3">This symbol is in accordance with ANSI/IEEE Standard 91-1984 and IEC Publication 617-12.</text>
<text x="88.5" y="183.1">INPUTS</text>
<text x="134.4" y="183.1">OUTPUT</text>
<text x="68.6" y="187.7">CLR</text>
<text x="89.4" y="187.7">CLK</text>
<text x="113.3" y="187.7">D</text>
<text x="139.2" y="186.3">Y</text>
<text x="70.5" y="197.1">H</text>
<text x="70.7" y="192.4">L</text>
<text x="91.3" y="192.4">X</text>
<text x="91.5" y="197.1">↑</text>
<text x="113.5" y="192.4">X</text>
<text x="113.6" y="197.1">L</text>
<text x="135.1" y="192.4">Z (OFF)</text>
<text x="135.1" y="197.1">Z (OFF)</text>
<text x="70.5" y="201.7">H</text>
<text x="91.5" y="201.7">↑</text>
<text x="113.3" y="201.7">H</text>
<text x="135.7" y="201.7">H (ON)</text>
<text x="70.5" y="206.4">H</text>
<text x="91.5" y="206.4">L</text>
<text x="113.5" y="206.4">X</text>
<text x="138.6" y="206.4">Y</text>
<text x="70.5" y="211">H</text>
<text x="91.5" y="211">↓</text>
<text x="113.5" y="211">X</text>
<text x="138.6" y="211">Y</text>
<text x="61.4" y="219">(1)</text>
<text x="67.7" y="219">L: Low-level</text>
<text x="67.7" y="222.1">H: High-level</text>
<text x="67.7" y="225.3">X: Irrelevant</text>
<text x="67.7" y="228.5">↑: Rising edge</text>
<text x="67.7" y="231.7">↓: Falling edge</text>
<text x="67.7" y="234.8">Z : High-impedance (OFF)</text>
<text x="195.3" y="263.6">7</text>
<text x="79.2" y="268.9">Product Folder Links: TLC59213 TLC59213A</text>
</g>
<text font-size="2.8" fill="#0000c8" x="144.4" y="263.6">Submit Documentation Feedback</text>
<g font-size="2.5">
<text x="19" y="21.4">www.ti.com</text>
<text x="140.8" y="21.4">SLVS867B –MAY 2009–REVISED AUGUST 2015</text>
<text x="137.4" y="176.2">(1)</text>
<text x="19" y="263.6">Copyright © 2009–2015, Texas Instruments Incorporated</text>
</g>
<g font-size="2.5" fill="#231f20">
<text x="40.7" y="71.7">20</text>
<text x="41.2" y="67.7">CC</text>
<text x="55.5" y="71.7">19</text>
<text x="74" y="71.7">18</text>
<text x="92.5" y="71.5">17</text>
<text x="111" y="71.5">16</text>
<text x="129.5" y="71.5">15</text>
<text x="148" y="71.5">14</text>
<text x="166.5" y="71.5">13</text>
<text x="185.1" y="71.5">12</text>
<text x="28.4" y="87.6">1</text>
<text x="27.5" y="102.6">10</text>
<text x="44.7" y="118">2</text>
<text x="63.1" y="118">3</text>
<text x="81.6" y="117.8">4</text>
<text x="100.1" y="117.8">5</text>
<text x="118.6" y="117.8">6</text>
<text x="137.1" y="117.8">7</text>
<text x="155.7" y="117.8">8</text>
<text x="174.2" y="117.8">9</text>
<text x="190.4" y="117.8">11</text>
</g>
<g font-size="2.1">
<text x="140.5" y="206.9">0</text>
<text x="140.5" y="211.6">0</text>
</g>
</svg>
